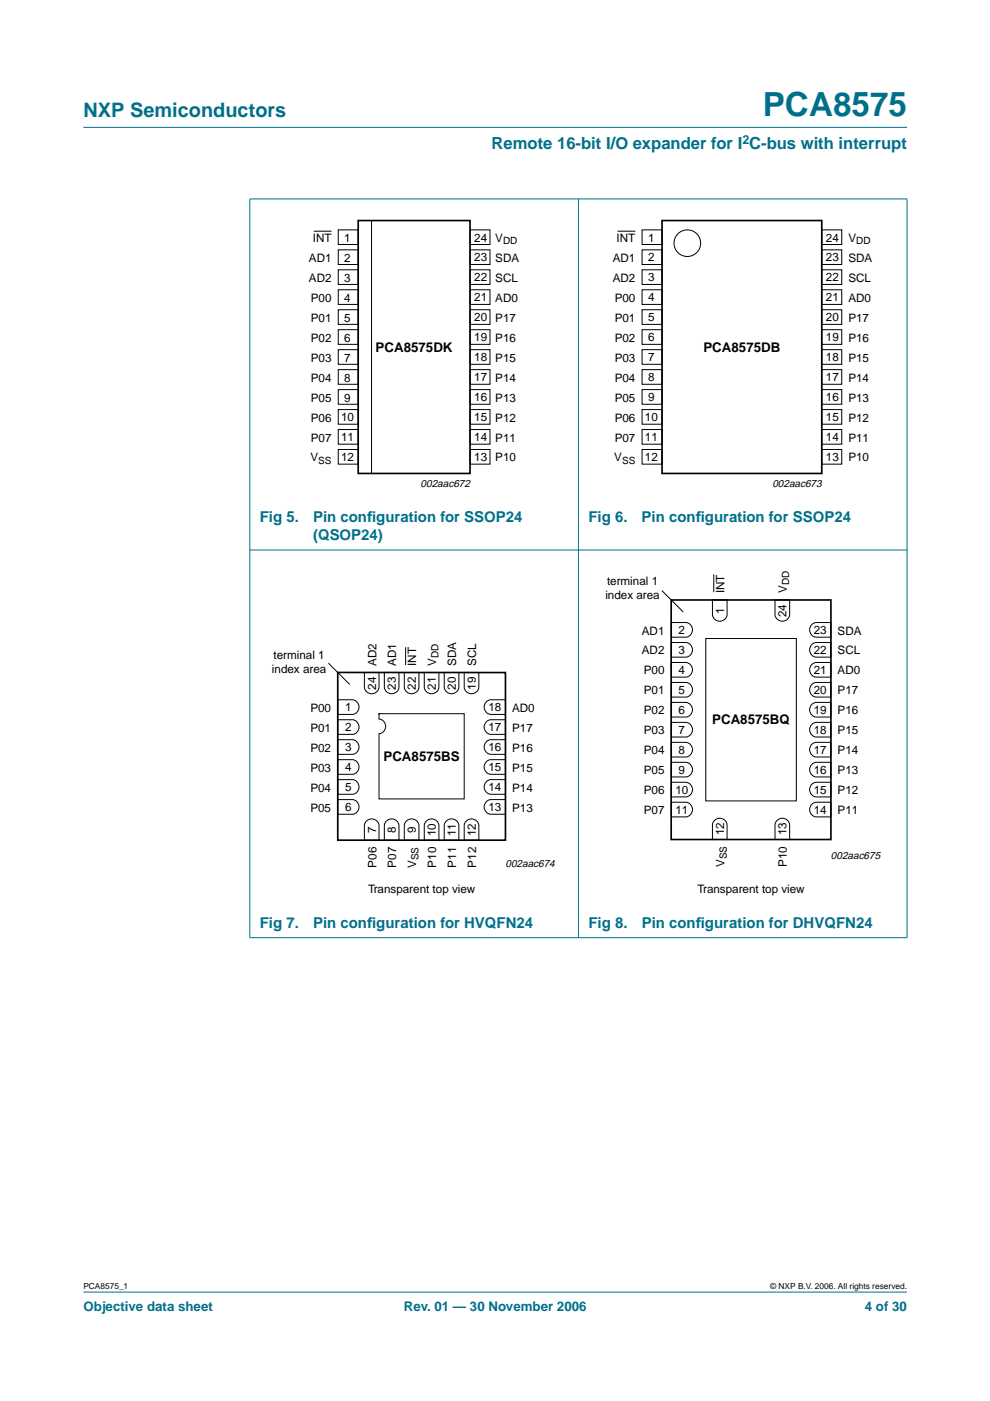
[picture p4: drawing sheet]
<svg xmlns="http://www.w3.org/2000/svg" width="210mm" height="297mm" viewBox="0 0 210 297" stroke-linecap="round" stroke-linejoin="round" font-family="sans-serif">
<g fill="#00708a" stroke="#00708a" stroke-width=".21">
<path d="M17.7 273.9h174.6z"/>
<path d="M17.7 27h174.6z"/>
<path d="M53 42.2v156.6z"/>
<path d="M122.6 42.1v156.8z"/>
<path d="M192.3 42.2v156.6z"/>
<path d="M52.9 42.2h139.5z"/>
<path d="M52.9 116.6h139.5z"/>
<path d="M52.9 198.8h139.5z"/>
</g>
<g fill="none" stroke="#000" stroke-width=".21">
<path d="M66.5 49h3.8M71.7 48.7h4.2v3.1h-4.2zM71.7 53h4.2v3.1h-4.2zM71.7 57.2h4.2v3.1h-4.2zM78.8 46.8v53.7M99.7 57.2h4.2v3.1h-4.2zM99.7 48.7h4.2v3.1h-4.2zM99.7 53h4.2v3.1h-4.2zM130.9 49h3.8M136.1 48.7h4.3v3.1h-4.3zM136.1 53h4.3v3.1h-4.3zM136.1 57.2h4.3v3.1h-4.3z"/>
<path d="M174.2 57.2h4.3v3.1h-4.3zM174.2 48.7h4.3v3.1h-4.3zM174.2 53h4.3v3.1h-4.3zM71.7 61.4h4.2v3.1h-4.2zM71.7 65.7h4.2v3.1h-4.2zM71.7 69.9h4.2v3.1h-4.2zM71.7 74.1h4.2v3.1h-4.2zM71.7 78.4h4.2v3.1h-4.2zM99.7 74.1h4.2v3.1h-4.2zM99.7 78.4h4.2v3.1h-4.2zM99.7 65.7h4.2v3.1h-4.2zM99.7 69.9h4.2v3.1h-4.2z"/>
<path d="M99.7 61.4h4.2v3.1h-4.2zM136.1 61.4h4.3v3.1h-4.3zM136.1 65.7h4.3v3.1h-4.3zM136.1 69.9h4.3v3.1h-4.3zM136.1 74.1h4.3v3.1h-4.3zM136.1 78.4h4.3v3.1h-4.3zM174.2 74.1h4.3v3.1h-4.3zM174.2 78.4h4.3v3.1h-4.3zM174.2 65.7h4.3v3.1h-4.3zM174.2 69.9h4.3v3.1h-4.3zM174.2 61.4h4.3v3.1h-4.3zM71.7 82.6h4.2v3.1h-4.2z"/>
<path d="M71.7 86.8h4.2v3.1h-4.2zM71.7 91.1h4.2v3.1h-4.2zM71.7 95.3h4.2v3.1h-4.2zM99.7 91.1h4.2v3.1h-4.2zM99.7 95.3h4.2v3.1h-4.2zM99.7 82.6h4.2v3.1h-4.2zM99.7 86.8h4.2v3.1h-4.2zM136.1 82.6h4.3v3.1h-4.3zM136.1 86.8h4.3v3.1h-4.3zM136.1 91.1h4.3v3.1h-4.3zM136.1 95.3h4.3v3.1h-4.3zM174.2 91.1h4.3v3.1h-4.3z"/>
<path d="M174.2 95.3h4.3v3.1h-4.3zM174.2 82.6h4.3v3.1h-4.3zM174.2 86.8h4.3v3.1h-4.3zM86 137.2v3.8M140.3 125.2l4.5 4.5M142.3 136.2h3.1a1.56 1.56 0 0 1 1.4 1.6 1.56 1.56 0 0 1-1.4 1.5h-3.1zM142.3 132h3.1a1.56 1.56 0 0 1 1.4 1.5 1.56 1.56 0 0 1-1.4 1.6h-3.1zM149.6 135.4h19.2v34.4h-19.2zM151.1 127.2h3.1v3.1a1.56 1.56 0 0 1-1.6 1.4 1.56 1.56 0 0 1-1.5-1.4zM151.3 121.8v3.8M164.3 127.2h3.1v3.1a1.56 1.56 0 0 1-1.5 1.4 1.56 1.56 0 0 1-1.6-1.4zM172.2 136.5l.9-.3h3.1v3.1h-3.1a1.57 1.57 0 0 1-1.4-1.1 1.57 1.57 0 0 1 .5-1.7z"/>
<path d="M172.2 132.3l.9-.3h3.1v3.1h-3.1a1.57 1.57 0 0 1-1.4-1.1 1.57 1.57 0 0 1 .5-1.7zM69.6 140.6l4.6 4.5M71.6 156.8h3.1a1.56 1.56 0 0 1 1.4 1.6 1.56 1.56 0 0 1-1.4 1.5h-3.1zM71.6 152.6h3.1a1.56 1.56 0 0 1 1.4 1.6 1.56 1.56 0 0 1-1.4 1.5h-3.1zM71.6 148.4h3.1a1.56 1.56 0 0 1 1.4 1.5 1.56 1.56 0 0 1-1.4 1.6h-3.1zM77.3 142.6h3.1v3.1a1.56 1.56 0 0 1-1.6 1.4 1.56 1.56 0 0 1-1.5-1.4zM80.4 151.3h18v18.1h-18v-13.8a1.56 1.56 0 0 0 1.4-1.6 1.56 1.56 0 0 0-1.4-1.5zM81.5 142.6h3.1v3.1a1.56 1.56 0 0 1-1.6 1.4 1.56 1.56 0 0 1-1.5-1.4zM85.7 142.6h3.1v3.1a1.56 1.56 0 0 1-1.5 1.4 1.56 1.56 0 0 1-1.6-1.4zM90 142.6h3.1v3.1a1.56 1.56 0 0 1-1.6 1.4 1.56 1.56 0 0 1-1.5-1.4zM94.2 142.6h3.1v3.1a1.56 1.56 0 0 1-1.6 1.4 1.56 1.56 0 0 1-1.5-1.4zM98.4 142.6h3.1v3.1a1.56 1.56 0 0 1-1.5 1.4 1.56 1.56 0 0 1-1.6-1.4z"/>
<path d="M103.2 157.2l.9-.4h3.1v3.1h-3.1a1.57 1.57 0 0 1-1.4-1.1 1.57 1.57 0 0 1 .5-1.6zM103.2 152.9l.9-.3h3.1v3.1h-3.1a1.57 1.57 0 0 1-1.4-1.1 1.57 1.57 0 0 1 .5-1.7zM103.2 148.7l.9-.3h3.1v3.1h-3.1a1.57 1.57 0 0 1-1.4-1.1 1.57 1.57 0 0 1 .5-1.7zM142.3 157.4h3.1a1.56 1.56 0 0 1 1.4 1.5 1.56 1.56 0 0 1-1.4 1.6h-3.1zM142.3 153.2h3.1a1.56 1.56 0 0 1 1.4 1.5 1.56 1.56 0 0 1-1.4 1.6h-3.1zM142.3 148.9h3.1a1.56 1.56 0 0 1 1.4 1.6 1.56 1.56 0 0 1-1.4 1.5h-3.1zM142.3 144.7h3.1a1.56 1.56 0 0 1 1.4 1.5 1.56 1.56 0 0 1-1.4 1.6h-3.1zM142.3 140.5h3.1a1.56 1.56 0 0 1 1.4 1.5 1.56 1.56 0 0 1-1.4 1.6h-3.1zM172.2 157.7l.9-.3h3.1v3.1h-3.1a1.57 1.57 0 0 1-1.4-1.1 1.57 1.57 0 0 1 .5-1.7zM172.2 153.5l.9-.3h3.1v3.1h-3.1a1.57 1.57 0 0 1-1.4-1.2 1.57 1.57 0 0 1 .5-1.6zM172.2 149.2l.9-.3h3.1v3.1h-3.1a1.57 1.57 0 0 1-1.4-1.1 1.57 1.57 0 0 1 .5-1.7zM172.2 145l.9-.3h3.1v3.1h-3.1a1.57 1.57 0 0 1-1.4-1.1 1.57 1.57 0 0 1 .5-1.7z"/>
<path d="M172.2 140.8l.9-.3h3.1v3.1h-3.1a1.57 1.57 0 0 1-1.4-1.1 1.57 1.57 0 0 1 .5-1.7zM71.6 169.5h3.1a1.56 1.56 0 0 1 1.4 1.6 1.56 1.56 0 0 1-1.4 1.5h-3.1zM71.6 165.3h3.1a1.56 1.56 0 0 1 1.4 1.6 1.56 1.56 0 0 1-1.4 1.5h-3.1zM71.6 161.1h3.1a1.56 1.56 0 0 1 1.4 1.5 1.56 1.56 0 0 1-1.4 1.6h-3.1zM77.6 174.2a1.57 1.57 0 0 1 1.6-.5 1.57 1.57 0 0 1 1.2 1.3v3.1h-3.1v-3.1zM81.8 174.2a1.57 1.57 0 0 1 1.7-.5 1.57 1.57 0 0 1 1.1 1.3v3.1h-3.1v-3.1zM86 174.2a1.57 1.57 0 0 1 1.7-.5 1.57 1.57 0 0 1 1.1 1.3v3.1h-3.1v-3.1zM90.3 174.2a1.57 1.57 0 0 1 1.6-.5 1.57 1.57 0 0 1 1.2 1.3v3.1h-3.1v-3.1zM94.5 174.2a1.57 1.57 0 0 1 1.7-.5 1.57 1.57 0 0 1 1.1 1.3v3.1h-3.1v-3.1zM98.7 174.2a1.57 1.57 0 0 1 1.7-.5 1.57 1.57 0 0 1 1.1 1.3v3.1h-3.1v-3.1zM103.2 169.9l.9-.4h3.1v3.1h-3.1a1.57 1.57 0 0 1-1.4-1.1 1.57 1.57 0 0 1 .5-1.6zM103.2 165.6l.9-.3h3.1v3.1h-3.1a1.57 1.57 0 0 1-1.4-1.1 1.57 1.57 0 0 1 .5-1.7z"/>
<path d="M103.2 161.4l.9-.3h3.1v3.1h-3.1a1.57 1.57 0 0 1-1.4-1.1 1.57 1.57 0 0 1 .5-1.7zM142.3 170.1h3.1a1.56 1.56 0 0 1 1.4 1.5 1.56 1.56 0 0 1-1.4 1.6h-3.1zM142.3 165.9h3.1a1.56 1.56 0 0 1 1.4 1.5 1.56 1.56 0 0 1-1.4 1.6h-3.1zM142.3 161.6h3.1a1.56 1.56 0 0 1 1.4 1.6 1.56 1.56 0 0 1-1.4 1.5h-3.1zM151.4 174.1a1.57 1.57 0 0 1 1.6-.6 1.57 1.57 0 0 1 1.2 1.4v3.1h-3.1v-3.1zM164.6 174.1a1.57 1.57 0 0 1 1.7-.6 1.57 1.57 0 0 1 1.1 1.4v3.1h-3.1v-3.1zM172.2 170.4l.9-.3h3.1v3.1h-3.1a1.57 1.57 0 0 1-1.4-1.1 1.57 1.57 0 0 1 .5-1.7zM172.2 166.2l.9-.3h3.1v3.1h-3.1a1.57 1.57 0 0 1-1.4-1.2 1.57 1.57 0 0 1 .5-1.6zM172.2 161.9l.9-.3h3.1v3.1h-3.1a1.57 1.57 0 0 1-1.4-1.1 1.57 1.57 0 0 1 .5-1.7z"/>
<circle cx="145.7" cy="51.6" r="2.82"/>
</g>
<path d="M75.9 46.8h23.8v53.6h-23.8zM140.4 46.8h33.8v53.6h-33.8zM142.3 127.2h33.9v50.8h-33.9zM71.6 142.6h35.6v35.5h-35.6z" fill="none" stroke="#000" stroke-width=".35"/>
<text font-size="7.1" fill="#00708a" x="161.7" y="24.7">PCA8575</text>
<text font-size="4.2" fill="#00708a" x="17.7" y="24.9">NXP Semiconductors</text>
<text font-size="3.5" fill="#00708a" x="104.2" y="31.6">Remote 16-bit I/O expander for I C-bus with interrupt</text>
<g font-size="3.2" fill="#00708a">
<text x="55.1" y="110.6">Fig 5.</text>
<text x="66.4" y="110.6">Pin conf</text>
<text x="77.8" y="110.6">iguration for SSOP24</text>
<text x="124.8" y="110.6">Fig 6.</text>
<text x="136" y="110.6">Pin conf</text>
<text x="147.5" y="110.6">iguration for SSOP24</text>
<text x="66.4" y="114.5">(QSOP24)</text>
<text x="55.1" y="196.7">Fig 7.</text>
<text x="66.4" y="196.7">Pin conf</text>
<text x="77.8" y="196.7">iguration for HVQFN24</text>
<text x="124.8" y="196.7">Fig 8.</text>
<text x="136.1" y="196.7">Pin conf</text>
<text x="147.5" y="196.7">iguration for DHVQFN24</text>
</g>
<g font-size="2.8">
<text x="79.6" y="74.7">PCA8575DK</text>
<text x="149.1" y="74.7">PCA8575DB</text>
<text x="151" y="153.4">PCA8575BQ</text>
<text x="81.3" y="161.3">PCA8575BS</text>
</g>
<g font-size="2.8" fill="#00708a">
<text x="17.7" y="278">Objective data sheet</text>
<text x="85.6" y="278">Rev. 01 — 30 November 2006</text>
<text x="183.4" y="278">4 of 30</text>
</g>
<text font-size="2.6" fill="#00708a" x="157.4" y="30.5">2</text>
<g font-size="2.5">
<text x="66.3" y="51.3">INT</text>
<text x="73" y="51.3">1</text>
<text x="100.5" y="51.2">24</text>
<text x="105" y="51.3">V</text>
<text x="130.7" y="51.3">INT</text>
<text x="137.4" y="51.2">1</text>
<text x="175.1" y="51.2">24</text>
<text x="179.9" y="51.3">V</text>
<text x="65.5" y="55.5">AD1</text>
<text x="65.5" y="59.7">AD2</text>
<text x="73" y="55.5">2</text>
<text x="73" y="59.7">3</text>
<text x="100.5" y="59.7">22</text>
<text x="100.5" y="55.4">23</text>
<text x="105" y="55.5">SDA</text>
<text x="105" y="59.7">SCL</text>
<text x="129.9" y="55.5">AD1</text>
<text x="129.9" y="59.7">AD2</text>
<text x="137.4" y="55.4">2</text>
<text x="137.4" y="59.7">3</text>
<text x="175.1" y="59.7">22</text>
<text x="175.1" y="55.4">23</text>
<text x="179.9" y="55.5">SDA</text>
<text x="179.9" y="59.7">SCL</text>
<text x="65.9" y="64">P00</text>
<text x="73" y="64">4</text>
<text x="100.5" y="63.9">21</text>
<text x="105" y="64">AD0</text>
<text x="130.3" y="64">P00</text>
<text x="137.4" y="63.9">4</text>
<text x="175.1" y="63.9">21</text>
<text x="179.9" y="64">AD0</text>
<text x="65.9" y="68.2">P01</text>
<text x="73" y="68.2">5</text>
<text x="100.5" y="68.1">20</text>
<text x="105" y="68.2">P17</text>
<text x="130.3" y="68.2">P01</text>
<text x="137.4" y="68.1">5</text>
<text x="175.1" y="68.1">20</text>
<text x="179.9" y="68.2">P17</text>
<text x="65.9" y="72.4">P02</text>
<text x="65.9" y="76.7">P03</text>
<text x="73" y="72.4">6</text>
<text x="73" y="76.7">7</text>
<text x="100.5" y="76.6">18</text>
<text x="100.5" y="72.4">19</text>
<text x="105" y="72.4">P16</text>
<text x="105" y="76.7">P15</text>
<text x="130.3" y="72.4">P02</text>
<text x="130.3" y="76.7">P03</text>
<text x="137.4" y="72.4">6</text>
<text x="137.4" y="76.6">7</text>
<text x="175.1" y="76.6">18</text>
<text x="175.1" y="72.4">19</text>
<text x="179.9" y="72.4">P16</text>
<text x="179.9" y="76.7">P15</text>
<text x="65.9" y="80.9">P04</text>
<text x="73" y="80.9">8</text>
<text x="100.5" y="80.8">17</text>
<text x="105" y="80.9">P14</text>
<text x="130.3" y="80.9">P04</text>
<text x="137.4" y="80.8">8</text>
<text x="175.1" y="80.8">17</text>
<text x="179.9" y="80.9">P14</text>
<text x="65.9" y="85.1">P05</text>
<text x="65.9" y="89.4">P06</text>
<text x="72.3" y="89.3">10</text>
<text x="73" y="85.1">9</text>
<text x="100.5" y="85.1">16</text>
<text x="100.5" y="89.3">15</text>
<text x="105" y="85.1">P13</text>
<text x="105" y="89.4">P12</text>
<text x="130.3" y="85.1">P05</text>
<text x="130.3" y="89.4">P06</text>
<text x="136.7" y="89.3">10</text>
<text x="137.4" y="85.1">9</text>
<text x="175.1" y="85.1">16</text>
<text x="175.1" y="89.3">15</text>
<text x="179.9" y="85.1">P13</text>
<text x="179.9" y="89.4">P12</text>
<text x="65.9" y="93.6">P07</text>
<text x="72.3" y="93.5">11</text>
<text x="100.5" y="93.5">14</text>
<text x="105" y="93.6">P11</text>
<text x="130.3" y="93.6">P07</text>
<text x="136.7" y="93.5">11</text>
<text x="175.1" y="93.5">14</text>
<text x="179.9" y="93.6">P11</text>
<text x="65.8" y="97.8">V</text>
<text x="72.3" y="97.8">12</text>
<text x="100.5" y="97.8">13</text>
<text x="105" y="97.8">P10</text>
<text x="130.3" y="97.8">V</text>
<text x="136.7" y="97.8">12</text>
<text x="175.1" y="97.8">13</text>
<text x="179.9" y="97.8">P10</text>
<text x="128.7" y="124.1">terminal 1</text>
<text x="153.6" y="125.8" transform="rotate(-90 153.6 125.8)">INT</text>
<text x="166.9" y="125.8" transform="rotate(-90 166.9 125.8)">V</text>
<text x="128.4" y="127.1">index area</text>
<text x="153.5" y="130.1" transform="rotate(-90 153.5 130.1)">1</text>
<text x="166.8" y="130.8" transform="rotate(-90 166.8 130.8)">24</text>
<text x="136.1" y="134.5">AD1</text>
<text x="143.9" y="134.5">2</text>
<text x="172.5" y="134.5">23</text>
<text x="177.6" y="134.5">SDA</text>
<text x="57.7" y="142.8">index area</text>
<text x="58" y="139.8">terminal 1</text>
<text x="79.8" y="141.2" transform="rotate(-90 79.8 141.2)">AD2</text>
<text x="84" y="141.2" transform="rotate(-90 84 141.2)">AD1</text>
<text x="88.3" y="141.2" transform="rotate(-90 88.3 141.2)">INT</text>
<text x="92.5" y="141.2" transform="rotate(-90 92.5 141.2)">V</text>
<text x="96.7" y="141.2" transform="rotate(-90 96.7 141.2)">SDA</text>
<text x="101" y="141.2" transform="rotate(-90 101 141.2)">SCL</text>
<text x="136.1" y="138.8">AD2</text>
<text x="136.5" y="143">P00</text>
<text x="143.9" y="142.9">4</text>
<text x="143.9" y="138.7">3</text>
<text x="172.5" y="142.9">21</text>
<text x="172.5" y="138.7">22</text>
<text x="177.6" y="138.8">SCL</text>
<text x="177.6" y="143">AD0</text>
<text x="79.7" y="146.2" transform="rotate(-90 79.7 146.2)">24</text>
<text x="84" y="146.2" transform="rotate(-90 84 146.2)">23</text>
<text x="88.2" y="146.2" transform="rotate(-90 88.2 146.2)">22</text>
<text x="92.4" y="146.2" transform="rotate(-90 92.4 146.2)">21</text>
<text x="96.7" y="146.2" transform="rotate(-90 96.7 146.2)">20</text>
<text x="100.9" y="146.2" transform="rotate(-90 100.9 146.2)">19</text>
<text x="136.5" y="147.2">P01</text>
<text x="143.9" y="147.2">5</text>
<text x="172.5" y="147.2">20</text>
<text x="177.6" y="147.2">P17</text>
<text x="65.8" y="155.1">P01</text>
<text x="65.8" y="150.9">P00</text>
<text x="73.2" y="155.1">2</text>
<text x="73.2" y="150.8">1</text>
<text x="103.5" y="155.1">17</text>
<text x="103.5" y="150.8">18</text>
<text x="108.6" y="155.1">P17</text>
<text x="108.6" y="150.9">AD0</text>
<text x="136.5" y="151.5">P02</text>
<text x="136.5" y="155.7">P03</text>
<text x="143.9" y="155.6">7</text>
<text x="143.9" y="151.4">6</text>
<text x="172.5" y="155.6">18</text>
<text x="172.5" y="151.4">19</text>
<text x="177.6" y="151.5">P16</text>
<text x="177.6" y="155.7">P15</text>
<text x="65.8" y="159.4">P02</text>
<text x="73.2" y="159.3">3</text>
<text x="103.5" y="159.3">16</text>
<text x="108.6" y="159.4">P16</text>
<text x="136.5" y="159.9">P04</text>
<text x="143.9" y="159.9">8</text>
<text x="172.5" y="159.9">17</text>
<text x="177.6" y="159.9">P14</text>
<text x="65.8" y="167.9">P04</text>
<text x="65.8" y="163.6">P03</text>
<text x="73.2" y="167.8">5</text>
<text x="73.2" y="163.5">4</text>
<text x="103.5" y="167.8">14</text>
<text x="103.5" y="163.5">15</text>
<text x="108.6" y="163.6">P15</text>
<text x="108.6" y="167.8">P14</text>
<text x="136.5" y="164.2">P05</text>
<text x="143.9" y="164.1">9</text>
<text x="172.5" y="164.1">16</text>
<text x="177.6" y="164.2">P13</text>
<text x="65.8" y="172.1">P05</text>
<text x="73.2" y="172">6</text>
<text x="103.5" y="172">13</text>
<text x="108.6" y="172.1">P13</text>
<text x="136.5" y="168.4">P06</text>
<text x="136.5" y="172.6">P07</text>
<text x="143.2" y="172.6">11</text>
<text x="143.2" y="168.3">10</text>
<text x="172.5" y="172.6">14</text>
<text x="172.5" y="168.3">15</text>
<text x="177.6" y="168.4">P12</text>
<text x="177.6" y="172.6">P11</text>
<text x="79.7" y="176.6" transform="rotate(-90 79.7 176.6)">7</text>
<text x="84" y="176.6" transform="rotate(-90 84 176.6)">8</text>
<text x="88.2" y="176.6" transform="rotate(-90 88.2 176.6)">9</text>
<text x="92.4" y="177.3" transform="rotate(-90 92.4 177.3)">10</text>
<text x="96.7" y="177.3" transform="rotate(-90 96.7 177.3)">11</text>
<text x="100.9" y="177.3" transform="rotate(-90 100.9 177.3)">12</text>
<text x="153.5" y="177.1" transform="rotate(-90 153.5 177.1)">12</text>
<text x="166.8" y="177.1" transform="rotate(-90 166.8 177.1)">13</text>
<text x="79.8" y="184" transform="rotate(-90 79.8 184)">P06</text>
<text x="84" y="184" transform="rotate(-90 84 184)">P07</text>
<text x="88.3" y="184" transform="rotate(-90 88.3 184)">V</text>
<text x="92.5" y="184" transform="rotate(-90 92.5 184)">P10</text>
<text x="96.7" y="184" transform="rotate(-90 96.7 184)">P11</text>
<text x="101" y="184" transform="rotate(-90 101 184)">P12</text>
<text x="153.6" y="183.9" transform="rotate(-90 153.6 183.9)">V</text>
<text x="166.9" y="183.8" transform="rotate(-90 166.9 183.8)">P10</text>
<text x="78" y="189.4">Transparent top view</text>
<text x="147.9" y="189.3">Transparent top view</text>
</g>
<g font-size="2.2">
<text x="89.2" y="103.2">002aac672</text>
<text x="163.8" y="103.2">002aac673</text>
<text x="107.2" y="183.8">002aac674</text>
<text x="176.2" y="182.2">002aac675</text>
</g>
<g font-size="2.1">
<text x="106.7" y="51.8">DD</text>
<text x="181.5" y="51.8">DD</text>
<text x="67.5" y="98.3">SS</text>
<text x="131.9" y="98.3">SS</text>
<text x="167.4" y="124.1" transform="rotate(-90 167.4 124.1)">DD</text>
<text x="93" y="139.5" transform="rotate(-90 93 139.5)">DD</text>
<text x="88.8" y="182.4" transform="rotate(-90 88.8 182.4)">SS</text>
<text x="154.1" y="182.2" transform="rotate(-90 154.1 182.2)">SS</text>
</g>
<g font-size="1.8">
<text x="17.7" y="273.4">PCA8575_1</text>
<text x="163.3" y="273.4">© NXP B.V. 2006. All rights reserved.</text>
</g>
</svg>
